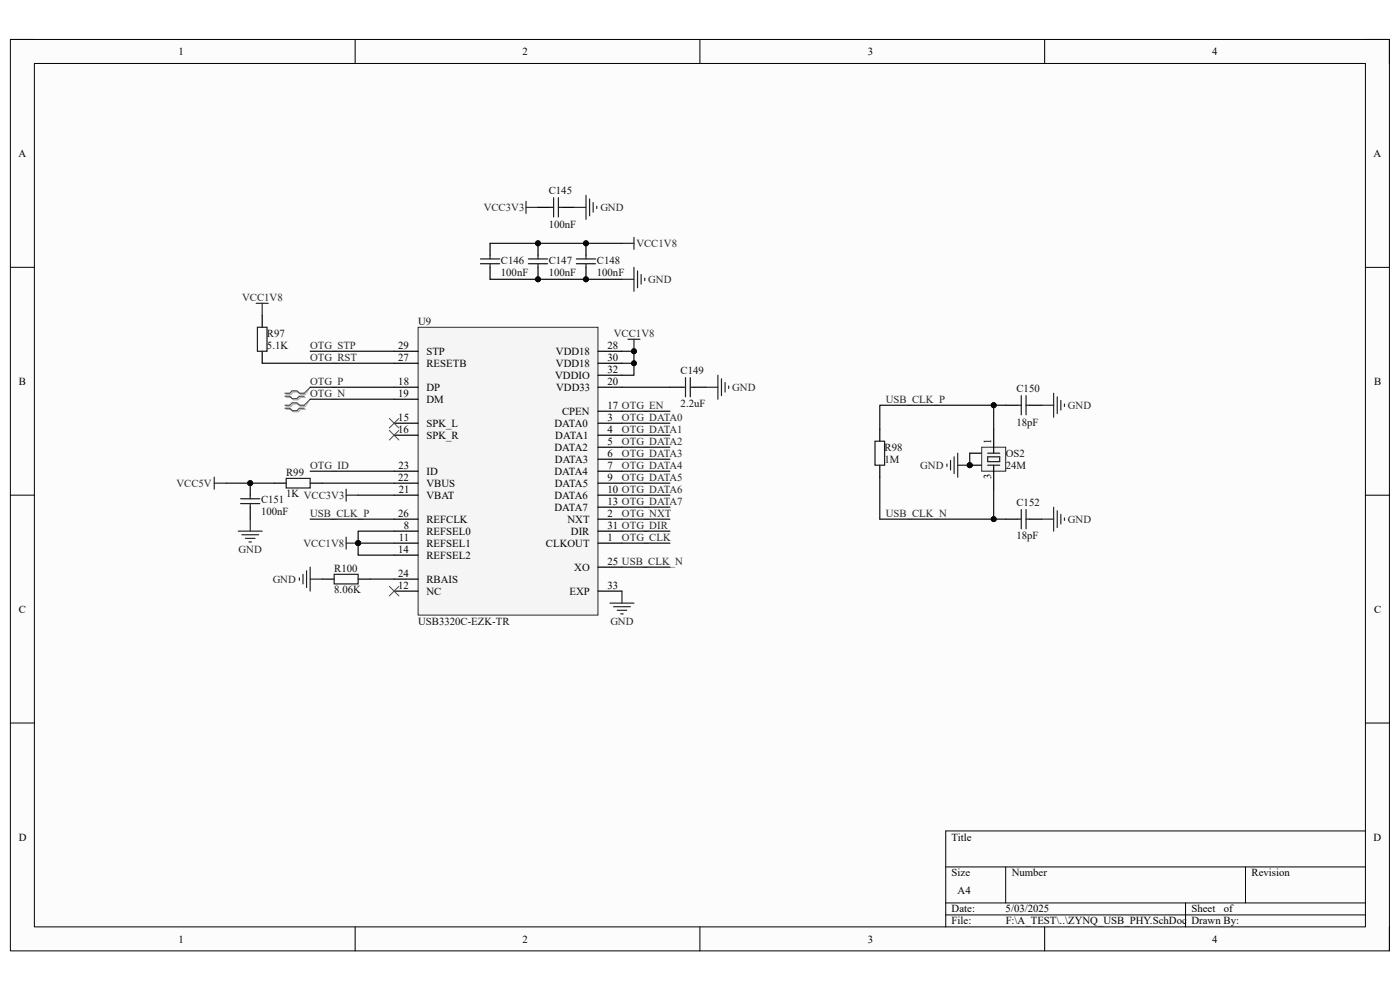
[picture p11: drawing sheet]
<svg xmlns="http://www.w3.org/2000/svg" width="297mm" height="210mm" viewBox="0 0 297 210" stroke-linecap="round" stroke-linejoin="round" font-family="sans-serif">
<path d="M2.2 8.4h292.6v193.3h-292.6z" fill-rule="evenodd" fill="#fcfcfc"/>
<path d="M2.2 8.4h292.6v193.3h-292.6z" fill="none" stroke="#000" stroke-width=".21"/>
<path d="M7.3 13.5h282.4v183.1h-282.4z" fill-rule="evenodd" fill="#fcfcfc"/>
<g fill="none" stroke="#000" stroke-width=".21">
<path d="M2.2 8.4h5.1M7.3 13.5h282.4v183.1h-282.4zM75.3 8.4v5.1M148.5 8.4v5.1M221.6 8.4v5.1M289.7 8.4h5.1v5.1M2.2 56.7h5.1M289.7 56.7h5.1M2.2 105h5.1M289.7 105.1h5.1M2.2 153.4h5.1M289.7 153.4h5.1"/>
<path d="M289.7 176.3h-89.1v20.3M75.3 196.6v5.1M148.5 196.6v5.1M200.6 183.9h89.1M200.6 191.5h89.1M200.6 194.1h89.1M213.4 183.9v7.6M221.6 196.6v5.1M251.5 191.5v5.1M264.2 183.9v7.6M294.8 196.6v5.1"/>
</g>
<circle cx="114.1" cy="59.3" r=".51" fill="#0e0e0e"/>
<circle cx="114.1" cy="59.3" r=".51" fill="none" stroke="#0e0e0e" stroke-width=".21"/>
<circle cx="114.1" cy="51.6" r=".51" fill="#0e0e0e"/>
<circle cx="114.1" cy="51.6" r=".51" fill="none" stroke="#0e0e0e" stroke-width=".21"/>
<path d="M114.1 56.7v2.6" fill="none" stroke="#000" stroke-width=".25"/>
<circle cx="114.1" cy="59.3" r=".51" fill="#0e0e0e"/>
<circle cx="114.1" cy="59.3" r=".51" fill="none" stroke="#0e0e0e" stroke-width=".21"/>
<path d="M114.1 51.6v2.6" fill="none" stroke="#000" stroke-width=".25"/>
<circle cx="114.1" cy="51.6" r=".51" fill="#0e0e0e"/>
<circle cx="114.1" cy="51.6" r=".51" fill="none" stroke="#0e0e0e" stroke-width=".21"/>
<path d="M112.1 54.9h4.1M112.1 55.9h4.1M114.1 54.2v.7M114.1 55.9v.8" fill="none" stroke="#1c1c1c" stroke-width=".25"/>
<path d="M88.7 69.4h38.2v61.1h-38.2z" fill-rule="evenodd" fill="#f5f5f5"/>
<path d="M88.7 69.4h38.2v61.1h-38.2z" fill="none" stroke="#262626" stroke-width=".21"/>
<g fill="none" stroke="#000" stroke-width=".25">
<path d="M83.6 74.5h5.1M83.6 77.1h5.1M126.9 74.5h5M126.9 77.1h5M126.9 79.6h5M83.6 82.1h5.1M83.6 84.7h5.1M83.6 89.8h5.1M83.6 92.3h5.1M83.6 100h5.1M126.9 82.1h5M126.9 89.8h5"/>
<path d="M126.9 92.3h5M126.9 100h5M126.9 87.2h5M126.9 94.9h5M126.9 97.4h5M83.6 102.5h5.1M83.6 105h5.1M83.6 110.1h5.1M83.6 112.7h5.1M83.6 115.2h5.1M83.6 117.8h5.1M126.9 102.5h5"/>
<path d="M126.9 105h5M126.9 110.1h5M126.9 112.7h5M126.9 115.2h5M126.9 107.6h5M68.3 122.9h2.6M76 122.9h2.5M83.6 122.9h5.1M83.6 125.4h5.1M126.9 125.4h5M126.9 120.3h5"/>
</g>
<path d="M82.6 88.8l2 2M82.6 91.3l2 2M84.6 88.8l-2 2M84.6 91.3l-2 2M82.6 124.4l2 2M84.6 124.4l-2 2" fill="none" stroke="#4c4c4c" stroke-width=".21"/>
<path d="M133.2 72h2.6M134.5 72v2.5M73.4 103.8v2.5M73.4 105h2.6M63.5 122.6v.5M64.3 121.8v2.1M65 121.1v3.5M65.8 120.3v5.1M65.8 122.9h2.5" fill="none" stroke="#262626" stroke-width=".25"/>
<path d="M70.9 121.8h5.1v2.1h-5.1z" fill="none" stroke="#1c1c1c" stroke-width=".25"/>
<circle cx="134.5" cy="74.5" r=".51" fill="#0e0e0e"/>
<circle cx="134.5" cy="74.5" r=".51" fill="none" stroke="#0e0e0e" stroke-width=".21"/>
<path d="M104 51.6v2.6M104 56.7v2.6M142.1 82.1h2.6M147.2 82.1h2.6" fill="none" stroke="#000" stroke-width=".25"/>
<path d="M101.9 54.9h4.1M101.9 55.9h4.1M104 54.2v.7M104 55.9v.8M144.7 82.1h.7M145.4 80.1v4.1M146.4 80.1v4.1M146.4 82.1h.8" fill="none" stroke="#1c1c1c" stroke-width=".25"/>
<path d="M152.3 79.6v5.1M149.8 82.1h2.5M153.1 80.4v3.5M153.8 81.1v2.1M154.6 81.9v.5M129.4 127.9h5.1M130.2 128.7h3.5M130.9 129.5h2.1M131.7 130.2h.5M131.9 125.4v2.5" fill="none" stroke="#262626" stroke-width=".25"/>
<circle cx="124.3" cy="59.3" r=".51" fill="#0e0e0e"/>
<circle cx="124.3" cy="59.3" r=".51" fill="none" stroke="#0e0e0e" stroke-width=".21"/>
<circle cx="124.3" cy="51.6" r=".51" fill="#0e0e0e"/>
<circle cx="124.3" cy="51.6" r=".51" fill="none" stroke="#0e0e0e" stroke-width=".21"/>
<path d="M124.3 56.7v2.6" fill="none" stroke="#000" stroke-width=".25"/>
<circle cx="124.3" cy="59.3" r=".51" fill="#0e0e0e"/>
<circle cx="124.3" cy="59.3" r=".51" fill="none" stroke="#0e0e0e" stroke-width=".21"/>
<path d="M124.3 51.6v2.6" fill="none" stroke="#000" stroke-width=".25"/>
<circle cx="124.3" cy="51.6" r=".51" fill="#0e0e0e"/>
<circle cx="124.3" cy="51.6" r=".51" fill="none" stroke="#0e0e0e" stroke-width=".21"/>
<path d="M122.3 54.9h4M122.3 55.9h4M124.3 54.2v.7M124.3 55.9v.8" fill="none" stroke="#1c1c1c" stroke-width=".25"/>
<path d="M131.9 59.3h2.6M131.9 51.6h2.6M134.5 50.4v2.5M134.5 56.7v5.1M135.3 57.5v3.5M136 58.2v2.1M136.8 59v.5M73.4 114v2.5M73.4 115.2h2.6" fill="none" stroke="#262626" stroke-width=".25"/>
<circle cx="76" cy="115.2" r=".51" fill="#0e0e0e"/>
<circle cx="76" cy="115.2" r=".51" fill="none" stroke="#0e0e0e" stroke-width=".21"/>
<path d="M45.5 101.2v2.6M45.5 102.5h2.5" fill="none" stroke="#262626" stroke-width=".25"/>
<circle cx="53.1" cy="102.5" r=".51" fill="#0e0e0e"/>
<circle cx="53.1" cy="102.5" r=".51" fill="none" stroke="#0e0e0e" stroke-width=".21"/>
<path d="M53.1 102.5v2.5M53.1 107.6v2.5" fill="none" stroke="#000" stroke-width=".25"/>
<circle cx="53.1" cy="102.5" r=".51" fill="#0e0e0e"/>
<circle cx="53.1" cy="102.5" r=".51" fill="none" stroke="#0e0e0e" stroke-width=".21"/>
<g fill="none" stroke="#1c1c1c" stroke-width=".25">
<path d="M54.6 69.4h2v5.1h-2zM215.9 86h.8M216.7 83.9v4.1M217.7 83.9v4.1M217.7 86h.8M51 105.8h4.1M51 106.8h4.1M53.1 105v.8M53.1 106.8v.8M60.7 101.5h5.1v2h-5.1zM215.9 110.1h.8M216.7 108.1v4.1"/>
<path d="M217.7 108.1v4.1M217.7 110.1h.8"/>
</g>
<g fill="none" stroke="#262626" stroke-width=".25">
<path d="M54.4 64.3h2.5M55.6 64.3v2.6M221 86h2.5M223.5 83.4v5.1M224.3 84.2v3.5M225.1 85v2M225.8 85.7v.5M50.5 112.7h5.1M51.3 113.4h3.6M52.1 114.2h2M52.8 115h.5M53.1 110.1v2.6"/>
<path d="M221 110.1h2.5M223.5 107.6v5.1M224.3 108.4v3.5M225.1 109.1v2.1M225.8 109.9v.5"/>
</g>
<path d="M55.6 66.9v2.5M55.6 74.5v2.6M213.4 86h2.5M218.5 86h2.5M58.2 102.5h2.5M65.8 102.5h2.5M213.4 110.1h2.5M218.5 110.1h2.5" fill="none" stroke="#000" stroke-width=".25"/>
<path d="M60.7 84.3h1l.5 .5h1.1l.5-.5h1M60.7 83.7h1l.5-.5h1.1l.5 .5h1M60.7 86.2h1l.5-.5h1.1l.5 .5h1M60.7 86.9h1l.5 .5h1.1l.5-.5h1" fill="none" stroke="#aeaeae" stroke-width=".25"/>
<path d="M65.8 82.1l-1 1.6M65.8 84.7l-1 1.5" fill="none" stroke="#aeaeae" stroke-width=".21"/>
<path d="M60.5 84.1h1l.5 .5h1l.5-.5h1M60.5 83.4h1l.5-.5h1l.5 .5h1M60.5 86h1l.5-.5h1l.5 .5h1M60.5 86.6h1l.5 .5h1l.5-.5h1" fill="none" stroke="#4c4c4c" stroke-width=".25"/>
<path d="M65.8 82.1l-1.3 1.3M65.8 84.7l-1.3 1.3" fill="none" stroke="#4c4c4c" stroke-width=".21"/>
<circle cx="205.7" cy="98.7" r=".51" fill="#0e0e0e"/>
<circle cx="205.7" cy="98.7" r=".51" fill="none" stroke="#0e0e0e" stroke-width=".21"/>
<path d="M205.7 96.1h2.6M205.7 98.7h2.6" fill="none" stroke="#000" stroke-width=".25"/>
<circle cx="205.7" cy="98.7" r=".51" fill="#0e0e0e"/>
<circle cx="205.7" cy="98.7" r=".51" fill="none" stroke="#0e0e0e" stroke-width=".21"/>
<path d="M208.3 94.9h5.1v5.1h-5.1z" fill-rule="evenodd" fill="#f5f5f5"/>
<path d="M208.3 94.9h5.1v5.1h-5.1z" fill="none" stroke="#262626" stroke-width=".21"/>
<path d="M210.8 91.1v5M210.8 98.7v5.1" fill="none" stroke="#000" stroke-width=".25"/>
<path d="M209.5 96.1h2.6M209.5 96.9h2.6v1h-2.6zM209.5 98.7h2.6" fill="none" stroke="#1c1c1c" stroke-width=".25"/>
<path d="M200.9 98.4v.5M201.7 97.7v2M202.4 96.9v3.6M203.2 96.1v5.1M203.2 98.7h2.5" fill="none" stroke="#262626" stroke-width=".25"/>
<circle cx="205.7" cy="98.7" r=".51" fill="#0e0e0e"/>
<circle cx="205.7" cy="98.7" r=".51" fill="none" stroke="#0e0e0e" stroke-width=".21"/>
<path d="M65.8 74.5h17.8M65.8 82.1h17.8M65.8 84.7h17.8M65.8 100h17.8M65.8 110.1h17.8M83.6 112.7h-7.6v2.5" fill="none" stroke="#0e0e0e" stroke-width=".25"/>
<circle cx="76" cy="115.2" r=".51" fill="#0e0e0e"/>
<circle cx="76" cy="115.2" r=".51" fill="none" stroke="#0e0e0e" stroke-width=".21"/>
<path d="M76 115.2h7.6" fill="none" stroke="#0e0e0e" stroke-width=".25"/>
<circle cx="76" cy="115.2" r=".51" fill="#0e0e0e"/>
<circle cx="76" cy="115.2" r=".51" fill="none" stroke="#0e0e0e" stroke-width=".21"/>
<path d="M76 115.2v2.6h7.6" fill="none" stroke="#0e0e0e" stroke-width=".25"/>
<circle cx="76" cy="115.2" r=".51" fill="#0e0e0e"/>
<circle cx="76" cy="115.2" r=".51" fill="none" stroke="#0e0e0e" stroke-width=".21"/>
<path d="M131.9 74.5h2.6M78.5 122.9h5.1" fill="none" stroke="#0e0e0e" stroke-width=".25"/>
<circle cx="134.5" cy="74.5" r=".51" fill="#0e0e0e"/>
<circle cx="134.5" cy="74.5" r=".51" fill="none" stroke="#0e0e0e" stroke-width=".21"/>
<path d="M134.5 74.5v2.6h-2.6" fill="none" stroke="#0e0e0e" stroke-width=".25"/>
<circle cx="134.5" cy="77.1" r=".51" fill="#0e0e0e"/>
<circle cx="134.5" cy="77.1" r=".51" fill="none" stroke="#0e0e0e" stroke-width=".21"/>
<circle cx="134.5" cy="74.5" r=".51" fill="#0e0e0e"/>
<circle cx="134.5" cy="74.5" r=".51" fill="none" stroke="#0e0e0e" stroke-width=".21"/>
<path d="M134.5 77.1v2.5h-2.6" fill="none" stroke="#0e0e0e" stroke-width=".25"/>
<circle cx="134.5" cy="77.1" r=".51" fill="#0e0e0e"/>
<circle cx="134.5" cy="77.1" r=".51" fill="none" stroke="#0e0e0e" stroke-width=".21"/>
<g fill="none" stroke="#0e0e0e" stroke-width=".25">
<path d="M104 59.3h27.9M131.9 82.1h10.2M131.9 87.2h10.2M131.9 89.8h10.2M131.9 92.3h10.2M131.9 94.9h10.2M131.9 97.4h10.2M131.9 100h10.2M131.9 102.5h10.2M131.9 105h10.2M131.9 107.6h10.2M131.9 110.1h10.2"/>
<path d="M131.9 112.7h10.2M131.9 115.2h10.2"/>
</g>
<circle cx="114.1" cy="59.3" r=".51" fill="#0e0e0e"/>
<circle cx="114.1" cy="59.3" r=".51" fill="none" stroke="#0e0e0e" stroke-width=".21"/>
<circle cx="124.3" cy="59.3" r=".51" fill="#0e0e0e"/>
<circle cx="124.3" cy="59.3" r=".51" fill="none" stroke="#0e0e0e" stroke-width=".21"/>
<path d="M104 51.6h27.9M76 105h7.6" fill="none" stroke="#0e0e0e" stroke-width=".25"/>
<circle cx="124.3" cy="51.6" r=".51" fill="#0e0e0e"/>
<circle cx="124.3" cy="51.6" r=".51" fill="none" stroke="#0e0e0e" stroke-width=".21"/>
<circle cx="114.1" cy="51.6" r=".51" fill="#0e0e0e"/>
<circle cx="114.1" cy="51.6" r=".51" fill="none" stroke="#0e0e0e" stroke-width=".21"/>
<path d="M55.6 77.1h28M48 102.5h10.2" fill="none" stroke="#0e0e0e" stroke-width=".25"/>
<circle cx="53.1" cy="102.5" r=".51" fill="#0e0e0e"/>
<circle cx="53.1" cy="102.5" r=".51" fill="none" stroke="#0e0e0e" stroke-width=".21"/>
<path d="M210.8 86v5.1M68.3 102.5h15.3M131.9 120.3h10.2" fill="none" stroke="#0e0e0e" stroke-width=".25"/>
<circle cx="210.8" cy="86" r=".51" fill="#0e0e0e"/>
<circle cx="210.8" cy="86" r=".51" fill="none" stroke="#0e0e0e" stroke-width=".21"/>
<path d="M210.8 86h2.6" fill="none" stroke="#0e0e0e" stroke-width=".25"/>
<circle cx="210.8" cy="86" r=".51" fill="#0e0e0e"/>
<circle cx="210.8" cy="86" r=".51" fill="none" stroke="#0e0e0e" stroke-width=".21"/>
<path d="M205.7 96.1v2.6" fill="none" stroke="#0e0e0e" stroke-width=".25"/>
<circle cx="205.7" cy="98.7" r=".51" fill="#0e0e0e"/>
<circle cx="205.7" cy="98.7" r=".51" fill="none" stroke="#0e0e0e" stroke-width=".21"/>
<path d="M210.8 103.8v6.3" fill="none" stroke="#0e0e0e" stroke-width=".25"/>
<circle cx="210.8" cy="110.1" r=".51" fill="#0e0e0e"/>
<circle cx="210.8" cy="110.1" r=".51" fill="none" stroke="#0e0e0e" stroke-width=".21"/>
<path d="M111.6 42.7v2.6M111.6 44h2.5M121.8 44h2.5M124.3 41.4v5.1M125.1 42.2v3.6M125.8 43v2M126.6 43.7v.5" fill="none" stroke="#262626" stroke-width=".25"/>
<path d="M114.1 44h2.6M119.2 44h2.6M186.6 91.1v2.5M186.6 98.7v2.5" fill="none" stroke="#000" stroke-width=".25"/>
<path d="M116.7 44h.7M117.4 42v4M118.5 42v4M118.5 44h.7M185.6 93.6h2.1v5.1h-2.1z" fill="none" stroke="#1c1c1c" stroke-width=".25"/>
<path d="M210.8 86h-24.2v5.1" fill="none" stroke="#0e0e0e" stroke-width=".25"/>
<circle cx="210.8" cy="86" r=".51" fill="#0e0e0e"/>
<circle cx="210.8" cy="86" r=".51" fill="none" stroke="#0e0e0e" stroke-width=".21"/>
<path d="M210.8 110.1h2.6" fill="none" stroke="#0e0e0e" stroke-width=".25"/>
<circle cx="210.8" cy="110.1" r=".51" fill="#0e0e0e"/>
<circle cx="210.8" cy="110.1" r=".51" fill="none" stroke="#0e0e0e" stroke-width=".21"/>
<path d="M186.6 101.2v8.9h24.2" fill="none" stroke="#0e0e0e" stroke-width=".25"/>
<circle cx="210.8" cy="110.1" r=".51" fill="#0e0e0e"/>
<circle cx="210.8" cy="110.1" r=".51" fill="none" stroke="#0e0e0e" stroke-width=".21"/>
<g font-size="2.3">
<text x="37.9" y="11.7">1</text>
<text x="110.9" y="11.7">2</text>
<text x="184.1" y="11.7">3</text>
<text x="257.1" y="11.7">4</text>
<text x="3.9" y="33.3">A</text>
<text x="291.4" y="33.3">A</text>
<text x="84.5" y="74">29</text>
<text x="84.5" y="76.5">27</text>
<text x="90.5" y="75.3">STP</text>
<text x="90.5" y="77.8">RESETB</text>
<text x="117.9" y="75.3">VDD18</text>
<text x="117.9" y="77.8">VDD18</text>
<text x="128.9" y="74">28</text>
<text x="128.9" y="76.5">30</text>
<text x="4" y="81.6">B</text>
<text x="84.5" y="81.6">18</text>
<text x="90.5" y="82.9">DP</text>
<text x="117.8" y="80.3">VDDIO</text>
<text x="118" y="82.9">VDD33</text>
<text x="128.9" y="79.1">32</text>
<text x="128.9" y="81.6">20</text>
<text x="291.5" y="81.6">B</text>
<text x="84.5" y="84.2">19</text>
<text x="84.5" y="89.3">15</text>
<text x="90.5" y="85.4">DM</text>
<text x="119.3" y="88">CPEN</text>
<text x="128.9" y="86.7">17 OTG_EN</text>
<text x="128.9" y="89.3">3</text>
<text x="84.5" y="91.8">16</text>
<text x="90.5" y="90.6">SPK_L</text>
<text x="90.5" y="93.1">SPK_R</text>
<text x="117.6" y="90.6">DATA0</text>
<text x="117.6" y="95.6">DATA2</text>
<text x="117.8" y="93.1">DATA1</text>
<text x="128.9" y="91.8">4</text>
<text x="128.9" y="94.4">5</text>
<text x="210.3" y="94.1" transform="rotate(-90 210.3 94.1)">1</text>
<text x="84.5" y="102">22</text>
<text x="84.5" y="99.4">23</text>
<text x="90.5" y="100.7">ID</text>
<text x="117.6" y="100.7">DATA4</text>
<text x="117.7" y="98.2">DATA3</text>
<text x="128.9" y="96.9">6</text>
<text x="128.9" y="99.4">7</text>
<text x="128.9" y="102">9</text>
<text x="210.3" y="101.7" transform="rotate(-90 210.3 101.7)">3</text>
<text x="84.6" y="104.5">21</text>
<text x="90.5" y="103.3">VBUS</text>
<text x="90.5" y="105.8">VBAT</text>
<text x="117.6" y="105.8">DATA6</text>
<text x="117.7" y="103.3">DATA5</text>
<text x="128.9" y="104.5">10 OTG_DATA6</text>
<text x="128.9" y="107.1">13 OTG_DATA7</text>
<text x="84.5" y="109.6">26</text>
<text x="85.6" y="112.1">8</text>
<text x="90.5" y="110.9">REFCLK</text>
<text x="90.5" y="113.4">REFSEL0</text>
<text x="117.6" y="108.3">DATA7</text>
<text x="120.4" y="110.9">NXT</text>
<text x="121.1" y="113.4">DIR</text>
<text x="128.9" y="109.6">2</text>
<text x="128.9" y="112.1">31 OTG_DIR</text>
<text x="84.5" y="117.3">14</text>
<text x="84.6" y="114.7">11</text>
<text x="90.5" y="116">REFSEL1</text>
<text x="90.5" y="118.5">REFSEL2</text>
<text x="115.8" y="116">CLKOUT</text>
<text x="128.9" y="114.7">1</text>
<text x="128.9" y="119.8">25 USB_CLK_N</text>
<text x="84.5" y="122.3">24</text>
<text x="84.5" y="124.9">12</text>
<text x="90.5" y="123.6">RBAIS</text>
<text x="121.8" y="121.1">XO</text>
<text x="128.9" y="124.9">33</text>
<text x="4" y="130">C</text>
<text x="90.5" y="126.2">NC</text>
<text x="120.8" y="126.2">EXP</text>
<text x="291.5" y="130">C</text>
<text x="4" y="178.3">D</text>
<text x="201.9" y="178.3">Title</text>
<text x="291.4" y="178.3">D</text>
<text x="201.9" y="185.9">Size</text>
<text x="214.6" y="185.9">Number</text>
<text x="265.5" y="185.9">Revision</text>
<text x="203.2" y="189.7">A4</text>
<text x="201.9" y="193.5">Date:</text>
<text x="201.9" y="196.1">File:</text>
<text x="213.3" y="193.5">5/03/2025</text>
<text x="213.4" y="196.1">F:\A_TEST\..\ZYNQ_USB_PHY.SchDoc Drawn By:</text>
<text x="252.8" y="193.5">Sheet</text>
<text x="259.6" y="193.5">of</text>
<text x="37.9" y="199.9">1</text>
<text x="110.9" y="199.9">2</text>
<text x="184.1" y="199.9">3</text>
<text x="257.1" y="199.9">4</text>
</g>
<g font-size="2.3" fill="#0e0e0e">
<text x="116.4" y="41.2">C145</text>
<text x="116.4" y="48.3">100nF</text>
<text x="106.3" y="58.5">100nF</text>
<text x="106.3" y="55.9">C146</text>
<text x="116.4" y="58.5">100nF</text>
<text x="116.4" y="55.9">C147</text>
<text x="126.6" y="58.5">100nF</text>
<text x="126.6" y="55.9">C148</text>
<text x="56.6" y="71.5">R97</text>
<text x="88.7" y="68.9">U9</text>
<text x="56.6" y="74">5.1K</text>
<text x="144.4" y="79.3">C149</text>
<text x="215.6" y="83.1">C150</text>
<text x="144.4" y="86.4">2.2uF</text>
<text x="187.7" y="95.6">R98</text>
<text x="215.6" y="90.3">18pF</text>
<text x="60.7" y="101">R99</text>
<text x="187.7" y="98.2">1M</text>
<text x="213.4" y="96.9">OS2</text>
<text x="213.4" y="99.4">24M</text>
<text x="55.4" y="106.8">C151</text>
<text x="60.7" y="105.5">1K VCC3V3</text>
<text x="215.6" y="107.3">C152</text>
<text x="55.4" y="109.3">100nF</text>
<text x="215.6" y="114.4">18pF</text>
<text x="70.9" y="125.9">8.06K</text>
<text x="70.9" y="121.3">R100</text>
<text x="88.7" y="132.5">USB3320C-EZK-TR</text>
</g>
<g font-size="2.3" fill="#262626">
<text x="102.6" y="44.7">VCC3V3</text>
<text x="127.4" y="44.7">GND</text>
<text x="135" y="52.4">VCC1V8</text>
<text x="137.5" y="60">GND</text>
<text x="51.4" y="63.8">VCC1V8</text>
<text x="130.2" y="71.5">VCC1V8</text>
<text x="65.8" y="74">OTG_STP</text>
<text x="65.8" y="76.5">OTG_RST</text>
<text x="65.8" y="81.6">OTG_P</text>
<text x="155.4" y="82.9">GND</text>
<text x="65.8" y="84.2">OTG_N</text>
<text x="132" y="89.3">OTG_DATA0</text>
<text x="187.9" y="85.4">USB_CLK_P</text>
<text x="226.6" y="86.7">GND</text>
<text x="132" y="91.8">OTG_DATA1</text>
<text x="132" y="94.4">OTG_DATA2</text>
<text x="65.8" y="99.4">OTG_ID</text>
<text x="132" y="96.9">OTG_DATA3</text>
<text x="132" y="99.4">OTG_DATA4</text>
<text x="132" y="102">OTG_DATA5</text>
<text x="195.2" y="99.4">GND</text>
<text x="37.4" y="103.3">VCC5V</text>
<text x="65.8" y="109.6">USB_CLK_P</text>
<text x="132" y="109.6">OTG_NXT</text>
<text x="187.9" y="109.6">USB_CLK_N</text>
<text x="226.6" y="110.9">GND</text>
<text x="50.6" y="117.3">GND</text>
<text x="64.4" y="116">VCC1V8</text>
<text x="132" y="114.7">OTG_CLK</text>
<text x="57.9" y="123.6">GND</text>
<text x="129.5" y="132.5">GND</text>
</g>
</svg>
